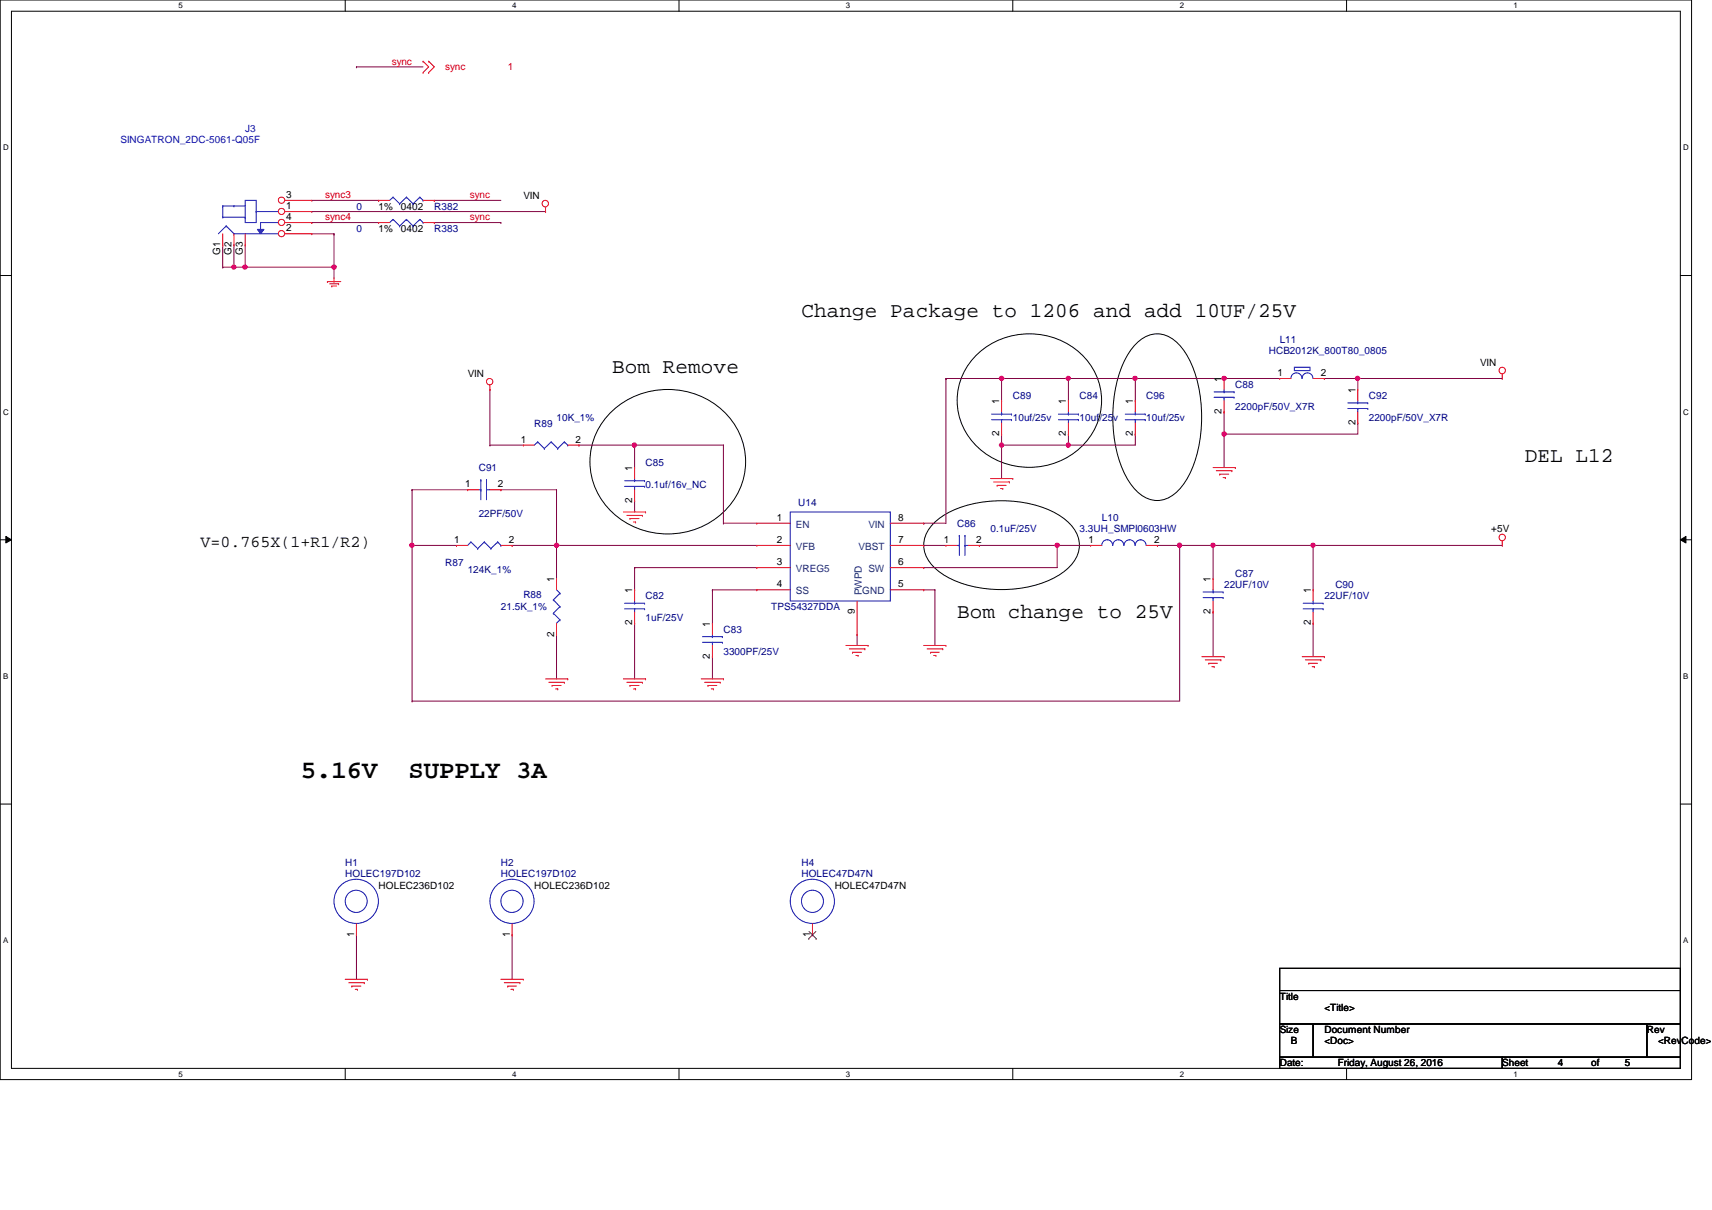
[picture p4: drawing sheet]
<svg xmlns="http://www.w3.org/2000/svg" width="297mm" height="210mm" viewBox="0 0 297 210" stroke-linecap="round" stroke-linejoin="round" font-family="sans-serif">
<path d="M0 0h293.5v187.3h-293.5zM2 1.9h289.5v183.4h-289.5z" fill="none" stroke="#000" stroke-width=".17"/>
<g fill="#fff">
<path d="M30.9 .2h.8v1.5h-.8z"/>
<path d="M30.9 185.5h.8v1.6h-.8z"/>
</g>
<path d="M59.9 0v1.9M59.9 185.3v2" fill="none" stroke="#000" stroke-width=".17"/>
<g fill="#fff">
<path d="M88.9 .2h.7v1.5h-.7z"/>
<path d="M88.9 185.5h.7v1.6h-.7z"/>
</g>
<path d="M117.8 0v1.9M117.8 185.3v2" fill="none" stroke="#000" stroke-width=".17"/>
<g fill="#fff">
<path d="M146.8 .2h.7v1.5h-.7z"/>
<path d="M146.8 185.5h.7v1.6h-.7z"/>
</g>
<path d="M175.7 0v1.9M175.7 185.3v2" fill="none" stroke="#000" stroke-width=".17"/>
<g fill="#fff">
<path d="M204.7 .2h.7v1.5h-.7z"/>
<path d="M204.7 185.5h.7v1.6h-.7z"/>
</g>
<path d="M233.6 0v1.9M233.6 185.3v2" fill="none" stroke="#000" stroke-width=".17"/>
<g fill="#fff">
<path d="M262.6 .2h.8v1.5h-.8z"/>
<path d="M262.6 185.5h.8v1.6h-.8z"/>
<path d="M.5 24.8h1v1.6h-1z"/>
<path d="M292.1 24.8h.9v1.6h-.9z"/>
<path d="M.5 70.7h1v1.5h-1z"/>
<path d="M292.1 70.7h.9v1.5h-.9z"/>
</g>
<path d="M0 47.8h2M291.5 47.8h2" fill="none" stroke="#000" stroke-width=".17"/>
<g fill="#fff">
<path d="M.5 116.5h.9v1.6h-.9z"/>
<path d="M292.1 116.5h.8v1.6h-.8z"/>
</g>
<path d="M0 93.6h2M1 93l1 .6-1 .6zM291.5 93.6l1-.6v1.2zM291.5 93.6h2" fill="none" stroke="#000" stroke-width=".17"/>
<path d="M1 93l1 .6-1 .6zM291.5 93.6l1-.6v1.2z" fill="#000"/>
<g fill="#fff">
<path d="M.5 162.4h.9v1.5h-.9z"/>
<path d="M292.1 162.4h.8v1.5h-.8z"/>
</g>
<path d="M197.4 59.4a4.7 4.7 0 0 1 6.8 0 16 16 0 0 1 4.1 9.6 22.7 22.7 0 0 1-2.7 14.6 6.1 6.1 0 0 1-4.8 3.2 6.1 6.1 0 0 1-4.8-3.2 23.1 23.1 0 0 1-2.5-16.1 15.2 15.2 0 0 1 3.9-8.1zM105.8 71.7a14.1 14.1 0 0 1 21.7 2.1 12.1 12.1 0 0 1-6.1 17.7 13.8 13.8 0 0 1-18.4-7.5 11.9 11.9 0 0 1 2.8-12.3zM169.7 61.3a13.1 13.1 0 0 1 20.2 3.1 11.2 11.2 0 0 1-5.8 15.5 12.9 12.9 0 0 1-17.3-6.5 11 11 0 0 1 2.9-12.1zM161.8 90.9a15.7 15.7 0 0 1 10.3-4 19.9 19.9 0 0 1 11.8 2.5 6.4 6.4 0 0 1 3.4 5.2 6.4 6.4 0 0 1-3.4 5.1 20.9 20.9 0 0 1-20.2 0 6.4 6.4 0 0 1-3.4-5.1 5.3 5.3 0 0 1 1.5-3.7zM0 139.5h2M291.5 139.5h2" fill="none" stroke="#000" stroke-width=".17"/>
<g fill="none" stroke="#800040" stroke-width=".17">
<path d="M173.8 77.2h.1M173.8 77.2v5.8M110.1 98.5h.1M110.1 98.5v3.8M110.1 98.5h21.2M160.3 94.6h.1M160.3 94.6h3.8M110.1 108.1h.1M110.1 108.1v9.7M123.6 113.9h.1M123.6 102.3h.1M123.6 102.3v5.8"/>
<path d="M123.6 113.9v3.9M123.6 102.3h7.7M148.7 110.1h.1M148.7 110.1v1.9"/>
</g>
<circle cx="173.8" cy="77.2" r=".38" fill="#f0f"/>
<circle cx="173.8" cy="77.2" r=".38" fill="none" stroke="#f0f" stroke-width=".17"/>
<path d="M185.4 65.7h.1M185.4 65.7v3.8M96.6 94.6h.1M96.6 94.6v5.8M96.6 94.6h34.7" fill="none" stroke="#800040" stroke-width=".17"/>
<circle cx="96.6" cy="94.6" r=".37" fill="#f0f"/>
<circle cx="96.6" cy="94.6" r=".37" fill="none" stroke="#f0f" stroke-width=".17"/>
<path d="M110.1 77.2h.1M110.1 77.2v3.9M110.1 86.9h.1M110.1 86.9v1.9M96.6 110.1h.1M96.6 110.1v7.7" fill="none" stroke="#800040" stroke-width=".17"/>
<circle cx="110.1" cy="77.2" r=".38" fill="#f0f"/>
<circle cx="110.1" cy="77.2" r=".38" fill="none" stroke="#f0f" stroke-width=".17"/>
<g fill="none" stroke="#800040" stroke-width=".17">
<path d="M110.1 77.2h.1M110.1 77.2h15.4M125.5 77.2h.1M125.5 77.2v13.6M164.1 65.7h.1M164.1 65.7v25.1h-3.8M173.8 65.7h.1M173.8 65.7h11.6M88.9 94.6h.1M88.9 94.6h7.7M125.5 90.8h.1M125.5 90.8h5.8"/>
<path d="M160.3 90.8h.1"/>
</g>
<circle cx="185.3" cy="65.6" r=".37" fill="#f0f"/>
<circle cx="185.3" cy="65.6" r=".37" fill="none" stroke="#f0f" stroke-width=".17"/>
<circle cx="173.8" cy="65.6" r=".37" fill="#f0f"/>
<circle cx="173.8" cy="65.6" r=".37" fill="none" stroke="#f0f" stroke-width=".17"/>
<path d="M183.4 94.6h.1M183.4 94.6h5.8" fill="none" stroke="#800040" stroke-width=".17"/>
<circle cx="183.4" cy="94.6" r=".37" fill="#f0f"/>
<circle cx="183.4" cy="94.6" r=".37" fill="none" stroke="#f0f" stroke-width=".17"/>
<path d="M160.3 98.5h.1M169.9 94.6h.1M169.9 94.6h13.5M183.4 94.6h.1M183.4 94.6v3.9h-23.1M210.5 94.6h.1M210.5 94.6v5.8M160.3 102.3h.1M160.3 102.3h1.9M162.2 102.3h.1M162.2 102.3v9.7" fill="none" stroke="#800040" stroke-width=".17"/>
<circle cx="210.4" cy="94.6" r=".37" fill="#f0f"/>
<circle cx="210.4" cy="94.6" r=".37" fill="none" stroke="#f0f" stroke-width=".17"/>
<path d="M212.4 65.7h.1M212.4 71.5h.1M212.4 75.3h.1M212.4 65.7h9.6M212.4 71.5v3.8M212.4 75.3h23.2M200.8 94.6h.1M200.8 94.6h3.9M210.5 94.6h.1M210.5 94.6h17.3M210.5 106.2h.1M210.5 106.2v7.7" fill="none" stroke="#800040" stroke-width=".17"/>
<circle cx="212.4" cy="75.3" r=".37" fill="#f0f"/>
<circle cx="212.4" cy="75.3" r=".37" fill="none" stroke="#f0f" stroke-width=".17"/>
<path d="M197 65.7h.1M197 65.7h15.4" fill="none" stroke="#800040" stroke-width=".17"/>
<circle cx="212.4" cy="65.6" r=".37" fill="#f0f"/>
<circle cx="212.4" cy="65.6" r=".37" fill="none" stroke="#f0f" stroke-width=".17"/>
<circle cx="196.9" cy="65.6" r=".37" fill="#f0f"/>
<circle cx="196.9" cy="65.6" r=".37" fill="none" stroke="#f0f" stroke-width=".17"/>
<path d="M212.4 75.3h.1M212.4 75.3v5.8M229.8 65.7h.1M229.8 65.7h5.8M235.6 65.7h.1M235.6 73.4h.1M235.6 65.7v1.9M235.6 73.4v1.9M204.7 94.6h.1M204.7 94.6v27" fill="none" stroke="#800040" stroke-width=".17"/>
<circle cx="204.6" cy="94.6" r=".37" fill="#f0f"/>
<circle cx="204.6" cy="94.6" r=".37" fill="none" stroke="#f0f" stroke-width=".17"/>
<path d="M71.5 94.6h.1M71.5 94.6v27M71.5 121.6h.1M71.5 121.6h133.2" fill="none" stroke="#800040" stroke-width=".17"/>
<circle cx="71.5" cy="94.6" r=".37" fill="#f0f"/>
<circle cx="71.5" cy="94.6" r=".37" fill="none" stroke="#f0f" stroke-width=".17"/>
<g fill="none" stroke="#800040" stroke-width=".17">
<path d="M85 67.6h.1M85 77.2h.1M85 67.6v9.6M85 77.2h5.8M100.5 77.2h.1M100.5 77.2h9.6M164.1 65.7h.1M164.1 65.7h9.7M173.8 75.3h.1M173.8 65.7h.1M173.8 65.7v3.8M173.8 75.3v1.9"/>
<path d="M185.4 75.3h.1M185.4 75.3v1.9M71.5 94.6h.1M71.5 85h.1M71.5 94.6h7.7M71.5 85h9.6M71.5 85v9.6M86.9 85h.1M86.9 85h9.7M96.6 85h.1M96.6 85v9.6M204.7 94.6h.1"/>
<path d="M204.7 94.6h5.8M227.8 94.6h.1M227.8 94.6v7.7M227.8 108.1h.1M227.8 108.1v5.8"/>
</g>
<circle cx="204.6" cy="94.6" r=".37" fill="#f0f"/>
<circle cx="204.6" cy="94.6" r=".37" fill="none" stroke="#f0f" stroke-width=".17"/>
<path d="M54.1 38.6h.1M54.1 38.6h11.6M58 46.4h.1M58 46.4v1.9" fill="none" stroke="#800040" stroke-width=".17"/>
<circle cx="58" cy="46.3" r=".37" fill="#f0f"/>
<circle cx="58" cy="46.3" r=".37" fill="none" stroke="#f0f" stroke-width=".17"/>
<path d="M235.6 65.7h.1M235.6 65.7h25" fill="none" stroke="#800040" stroke-width=".17"/>
<circle cx="235.5" cy="65.6" r=".37" fill="#f0f"/>
<circle cx="235.5" cy="65.6" r=".37" fill="none" stroke="#f0f" stroke-width=".17"/>
<path d="M227.8 94.6h.1M227.8 94.6h32.8" fill="none" stroke="#800040" stroke-width=".17"/>
<circle cx="227.8" cy="94.6" r=".37" fill="#f0f"/>
<circle cx="227.8" cy="94.6" r=".37" fill="none" stroke="#f0f" stroke-width=".17"/>
<path d="M54.1 34.8h11.6M65.7 34.8h.1M38.6 46.4h.1M38.6 42.5v3.9M38.6 46.4h2M40.6 46.4h.1M40.6 42.5v3.9M58 40.6h.1M58 40.6v5.8" fill="none" stroke="#800040" stroke-width=".17"/>
<circle cx="40.6" cy="46.3" r=".37" fill="#f0f"/>
<circle cx="40.6" cy="46.3" r=".37" fill="none" stroke="#f0f" stroke-width=".17"/>
<path d="M40.6 46.4h1.9M42.5 46.4h.1M42.5 42.5v3.9" fill="none" stroke="#800040" stroke-width=".17"/>
<circle cx="42.5" cy="46.3" r=".37" fill="#f0f"/>
<circle cx="42.5" cy="46.3" r=".37" fill="none" stroke="#f0f" stroke-width=".17"/>
<g fill="none" stroke="#800040" stroke-width=".17">
<path d="M54.1 36.7h40.6M94.7 36.7h.1M42.5 46.4h15.5M54.1 40.6h3.9M58 46.4h.1M58 40.6h.1M185.4 65.7h.1M185.4 77.2h.1M185.4 65.7h11.6M197 75.3h.1M197 65.7h.1M197 65.7v3.8"/>
<path d="M197 75.3v1.9h-11.6M61.8 162.2h.1M61.8 162.2v7.7M88.9 162.2h.1M88.9 162.2v7.7"/>
</g>
<circle cx="185.3" cy="77.2" r=".38" fill="#f0f"/>
<circle cx="185.3" cy="77.2" r=".38" fill="none" stroke="#f0f" stroke-width=".17"/>
<path d="M61.8 11.6h.1M61.8 11.6h11.6M75.3 34.8h.1M75.3 34.8h11.6M75.3 38.6h11.6M86.9 38.6h.1M173.8 77.2h.1M173.8 77.2h11.6" fill="none" stroke="#800040" stroke-width=".17"/>
<g fill="none" stroke="#f00" stroke-width=".17">
<path d="M73.4 12.6h.1M73.4 10.6h.1M73.4 10.6l1 1-1 1M74.4 12.6h.1M74.4 10.6h.1M74.4 10.6l.9 1-.9 1M94.7 36.7h.1M94.7 35.9v.8M56.8 48.9h.1M56.8 48.9h2.3M57.2 49.2h1.6M57.6 49.6h.1"/>
<path d="M57.6 49.6h.8M58 48.9h.1M58 48.3v.6M58.8 49.2h.1M85 67.6h.1M85 66.8v.8M90.8 77.2h.1M90.8 77.2h1.9M98.5 77.2h2M100.5 77.2h.1M260.6 65.7h.1M260.6 64.9v.8"/>
<path d="M108.2 88.8h3.8M108.8 89.4h2.7M109.3 90h.1M109.3 90h1.6M109.9 90.6h.4M110.3 90.6h.1M111.5 89.4h.1M112 88.8h.1M164.1 94.6h.1M164.1 94.6h2M168 94.6h1.9M169.9 94.6h.1"/>
<path d="M171.9 83h3.8M172.4 83.6h2.7M173 84.2h.1M173 84.2h1.6M173.6 84.8h.4M174 84.8h.1M175.1 83.6h.1M175.7 83h.1M210.5 81.1h3.8M211 81.7h2.7M211.6 82.3h.1M211.6 82.3h1.6"/>
<path d="M212.2 82.8h.4M212.6 82.8h.1M213.7 81.7h.1M214.3 81.1h.1M260.6 94.6h.1M260.6 93.9v.7M94.7 117.8h3.8M95.2 118.4h2.7M95.8 118.9h.1M95.8 118.9h1.6M96.4 119.5h.4M96.8 119.5h.1"/>
<path d="M97.9 118.4h.1M98.5 117.8h.1M108.2 117.8h3.8M108.8 118.4h2.7M109.3 118.9h.1M109.3 118.9h1.6M109.9 119.5h.4M110.3 119.5h.1M111.5 118.4h.1M112 117.8h.1M121.7 117.8h3.8M122.3 118.4h2.7"/>
<path d="M122.8 118.9h.1M122.8 118.9h1.6M123.4 119.5h.4M123.6 108.1h.1M123.6 113.9h.1M123.6 108.1v2M123.6 112v1.9M123.8 119.5h.1M125 118.4h.1M125.5 117.8h.1M146.8 112h3.8M147.4 112.6h2.7"/>
<path d="M147.9 113.2h.1M147.9 113.2h1.6M148.5 113.7h.4M148.9 113.7h.1M150.1 112.6h.1M150.6 112h.1M160.3 112h3.8M160.9 112.6h2.7M161.5 113.2h.1M161.5 113.2h1.5M162 113.7h.4M162.4 113.7h.1"/>
<path d="M163.6 112.6h.1M164.1 112h.1M208.5 113.9h3.9M209.1 114.5h2.7M209.7 115.1h.1M209.7 115.1h1.5M210.3 115.7h.3M210.6 115.7h.1M211.8 114.5h.1M212.4 113.9h.1M225.9 113.9h3.9M226.5 114.5h2.7"/>
<path d="M227.1 115.1h.1M227.1 115.1h1.5M227.7 115.7h.3M228 115.7h.1M229.2 114.5h.1M229.8 113.9h.1M59.9 169.9h3.9M60.5 170.5h2.7M61 171.1h.1M61 171.1h1.6M61.6 171.6h.4M61.8 162.2h.1"/>
<path d="M61.8 160.2v2M62 171.6h.1M63.2 170.5h.1M63.8 169.9h.1M86.9 169.9h3.9M87.5 170.5h2.7M88.1 171.1h.1M88.1 171.1h1.5M88.6 171.6h.5M88.9 162.2h.1M88.9 160.2v2M89.1 171.6h.1"/>
<path d="M90.2 170.5h.1M90.8 169.9h.1"/>
<circle cx="94.6" cy="35.3" r=".56"/>
<circle cx="85" cy="66.2" r=".56"/>
<circle cx="260.6" cy="64.3" r=".56"/>
<circle cx="260.6" cy="93.2" r=".56"/>
</g>
<path d="M222 168h69.5v3.8h-69.5zM222 171.8h69.5v5.8h-69.5zM222 177.6h5.8v5.8h-5.8zM227.8 177.6h57.9v5.8h-57.9zM285.7 177.6h5.8v5.8h-5.8zM222 183.4h38.6v1.9h-38.6zM260.6 183.4h30.9v1.9h-30.9z" fill="none" stroke="#000" stroke-width=".17"/>
<g fill="none" stroke="#00f" stroke-width=".17">
<path d="M93.3 76.7h.1M93.3 76.7l-.6 .5M93.3 76.7l1.1 1.1M94.4 77.8h.1M95.6 76.7h.1M95.6 76.7l-1.2 1.1M95.6 76.7l1.2 1.1M96.8 77.8h.1M97.9 76.7h.1M97.9 76.7l-1.1 1.1M97.9 76.7l.6 .5M98.5 77.2h.1"/>
<path d="M166.1 94.6h.4M166.5 94.6h.1M166.5 92.9h.1M166.5 92.9v3.5M167.4 92.9h.1M167.4 94.6h.1M167.4 94.6h.6M167.4 92.9v3.5M121.9 111.4h3.4M121.9 110.4h3.4M123.6 110.4h.1M123.6 111.4h.1"/>
<path d="M123.6 110.1v.3M123.6 111.4v.6M125.3 111.4h.1M125.3 110.4h.1"/>
<circle cx="61.8" cy="156.4" r="1.92"/>
<circle cx="61.8" cy="156.4" r="3.8"/>
<circle cx="88.8" cy="156.4" r="3.8"/>
<circle cx="88.8" cy="156.4" r="1.93"/>
</g>
<path d="M44.7 39.8h1.1l-.6 .8z" fill="#00f"/>
<g fill="none" stroke="#00f" stroke-width=".17">
<path d="M38.6 35.7h.1M38.6 37.7h.1M38.6 35.7h3.9M38.6 37.7h3.9M38.6 35.7v2M39.2 39.2h.1M39.2 39.2l1.4 1.4M39.2 39.2l-1.3 1.4M40.6 35.7h.1M42.5 34.8h1.9v3.8h-1.9zM42.5 37.7h.1M44.4 36.7h.1"/>
<path d="M44.4 36.7h3.9M44.7 39.8h1.1l-.6 .8zM45.2 39.8h.1M48.3 38.6h.1M48.3 38.6h-3.1v1.2M40.6 40.6h.1M40.6 40.6h7.7M48.3 40.6h.1"/>
</g>
<circle cx="48.9" cy="40.5" r=".55" fill="#fff"/>
<g fill="none" stroke="#f00" stroke-width=".17">
<path d="M49.4 40.6h4.7M54.1 40.6h.1"/>
<circle cx="48.9" cy="40.5" r=".55"/>
</g>
<circle cx="48.9" cy="38.6" r=".55" fill="#fff"/>
<g fill="none" stroke="#f00" stroke-width=".17">
<path d="M49.4 38.6h4.7M54.1 38.6h.1"/>
<circle cx="48.9" cy="38.6" r=".55"/>
</g>
<circle cx="48.9" cy="36.7" r=".55" fill="#fff"/>
<g fill="none" stroke="#f00" stroke-width=".17">
<path d="M49.4 36.7h4.7M54.1 36.7h.1M38.6 42.5h.1M38.6 40.6v1.9M40.6 42.5h.1M40.6 40.6v1.9M42.5 42.5h.1M42.5 40.6v1.9"/>
<circle cx="48.9" cy="36.7" r=".55"/>
</g>
<circle cx="48.9" cy="34.7" r=".55" fill="#fff"/>
<g fill="none" stroke="#f00" stroke-width=".17">
<path d="M49.4 34.8h4.7M54.1 34.8h.1M65.7 38.6h.1M65.7 34.8h.1M65.7 34.8h1.9M65.7 38.6h1.9M73.4 34.8h1.9M73.4 38.6h1.9M75.3 38.6h.1M75.3 34.8h.1M173.8 69.5h.1M173.8 75.3h.1"/>
<path d="M173.8 69.5v2M173.8 73.4v1.9M185.4 69.5h.1M185.4 75.3h.1M185.4 69.5v2M185.4 73.4v1.9M197 69.5h.1M197 75.3h.1M197 69.5v2M197 73.4v1.9M212.4 65.7h.1M212.4 71.5h.1"/>
<path d="M212.4 65.7v1.9M212.4 69.5v2M222 65.7h.1M222 65.7h2M227.8 65.7h2M229.8 65.7h.1M235.6 67.6h.1M235.6 73.4h.1M235.6 67.6v1.9M235.6 71.5v1.9M79.2 94.6h.1M79.2 94.6h1.9"/>
<path d="M81.1 85h.1M81.1 85h2M85 85h1.9M86.9 85h.1M86.9 94.6h2M88.9 94.6h.1M110.1 81.1h.1M110.1 86.9h.1M110.1 81.1v1.9M110.1 85v1.9M131.3 90.8h.1M131.3 94.6h.1"/>
<path d="M131.3 98.5h.1M131.3 94.6h5.8M131.3 90.8h5.8M131.3 98.5h5.8M154.5 94.6h5.8M154.5 90.8h5.8M154.5 98.5h5.8M160.3 98.5h.1M160.3 94.6h.1M160.3 90.8h.1M189.2 94.6h.1M189.2 94.6h2"/>
<path d="M198.9 94.6h1.9M200.8 94.6h.1M96.6 100.4h.1M96.6 110.1h.1M96.6 100.4v1.9M96.6 108.1v2M110.1 102.3h.1M110.1 108.1h.1M110.1 102.3v2M110.1 106.2v1.9M131.3 102.3h.1M131.3 102.3h5.8"/>
<path d="M148.7 110.1h.1M148.7 104.3v5.8M154.5 102.3h5.8M160.3 102.3h.1M210.5 100.4h.1M210.5 106.2h.1M210.5 100.4v1.9M210.5 104.3v1.9M227.8 102.3h.1M227.8 108.1h.1M227.8 102.3v2M227.8 106.2v1.9"/>
<path d="M141 162.2h.1M141 160.2v2"/>
<circle cx="48.9" cy="34.7" r=".55"/>
</g>
<g fill="none" stroke="#00f" stroke-width=".17">
<path d="M68.2 38.1h.1M68.2 34.2h.1M68.2 38.1l-.6 .5M68.2 38.1l1.1 1.1M68.2 34.2l-.6 .6M68.2 34.2l1.1 1.1M69.3 39.2h.1M69.3 35.3h.1M70.5 38.1h.1M70.5 34.2h.1M70.5 38.1l-1.2 1.1M70.5 38.1l1.2 1.1"/>
<path d="M70.5 34.2l-1.2 1.1M70.5 34.2l1.2 1.1M71.7 39.2h.1M71.7 35.3h.1M72.9 38.1h.1M72.9 34.2h.1M72.9 38.1l-1.2 1.1M72.9 38.1l.5 .5M72.9 34.2l-1.2 1.1M72.9 34.2l.5 .6M73.4 38.6h.1M73.4 34.8h.1"/>
<path d="M172 72.8h3.5M172 71.8h3.5M173.8 71.8h.1M173.8 72.8h.1M173.8 71.5v.3M173.8 72.8v.6M175.5 72.8h.1M175.5 71.8h.1M183.6 72.8h3.5M183.6 71.8h3.5M185.4 71.8h.1M185.4 72.8h.1"/>
<path d="M185.4 71.5v.3M185.4 72.8v.6M187.1 72.8h.1M187.1 71.8h.1M195.2 72.8h3.5M195.2 71.8h3.5M197 71.8h.1M197 72.8h.1M197 71.5v.3M197 72.8v.6M198.7 72.8h.1M198.7 71.8h.1"/>
<path d="M210.6 68.9h3.5M210.6 68h3.5M212.4 68h.1M212.4 68.9h.1M212.4 67.6v.4M212.4 68.9v.6M214.1 68.9h.1M214.1 68h.1M224 65.7a.95 .95 0 0 1 .9-1 .95 .95 0 0 1 1 1M224.6 63.7h2.7v.6h-2.7zM225.9 65.7a.93 .93 0 0 1 1-1 .93 .93 0 0 1 .9 1M233.8 70.9h3.5"/>
<path d="M233.8 69.9h3.5M235.6 69.9h.1M235.6 70.9h.1M235.6 69.5v.4M235.6 70.9v.6M237.3 70.9h.1M237.3 69.9h.1M81.7 94h.1M81.7 94l-.6 .6M81.7 94l1.2 1.2M82.9 95.2h.1M83.1 85h.3"/>
<path d="M83.4 85h.1M83.4 83.2h.1M83.4 83.2v3.5M84 94h.1M84 94l-1.1 1.2M84 94l1.2 1.2M84.4 83.2h.1M84.4 85h.1M84.4 85h.6M84.4 83.2v3.5M85.2 95.2h.1M86.4 94h.1"/>
<path d="M86.4 94l-1.2 1.2M86.4 94l.5 .6M86.9 94.6h.1M108.4 84.4h3.4M108.4 83.4h3.4M110.1 83.4h.1M110.1 84.4h.1M110.1 83v.4M110.1 84.4v.6M111.8 84.4h.1M111.8 83.4h.1M137.1 88.8h17.4v15.5h-17.4z"/>
<path d="M191.2 94.6a.93 .93 0 0 1 .9-1 .93 .93 0 0 1 .9 1M193.1 94.6a.95 .95 0 0 1 .9-1 .95 .95 0 0 1 1 1M195 94.6a.95 .95 0 0 1 1-1 .95 .95 0 0 1 .9 1M197 94.6a.93 .93 0 0 1 .9-1 .93 .93 0 0 1 .9 1M96 104.1h.1M96 106.4h.1M96 104.1l1.2 1.1M96 106.4l1.2 1.1M96.6 108.1h.1M96.6 102.3l.6 .6M97.2 102.9h.1M97.2 105.2h.1"/>
<path d="M97.2 107.5h.1M97.2 102.9l-1.2 1.2M97.2 105.2l-1.2 1.2M97.2 107.5l-.6 .6M108.4 105.6h3.4M108.4 104.6h3.4M110.1 104.6h.1M110.1 105.6h.1M110.1 104.3v.3M110.1 105.6v.6M111.8 105.6h.1M111.8 104.6h.1"/>
<path d="M208.7 103.7h3.5M208.7 102.7h3.5M210.5 102.7h.1M210.5 103.7h.1M210.5 102.3v.4M210.5 103.7v.6M212.2 103.7h.1M212.2 102.7h.1M226.1 105.6h3.5M226.1 104.6h3.5M227.8 104.6h.1M227.8 105.6h.1"/>
<path d="M227.8 104.3v.3M227.8 105.6v.6M229.6 105.6h.1M229.6 104.6h.1"/>
<circle cx="140.9" cy="156.4" r="3.8"/>
<circle cx="141" cy="156.4" r="1.92"/>
</g>
<path d="M140.3 162.8h.1M140.4 161.6l1.2 1.2M141.6 161.6l-1.3 1.2M141.6 162.8h.1" fill="none" stroke="#804000" stroke-width=".17"/>
<circle cx="173.8" cy="77.2" r=".38" fill="#f0f"/>
<circle cx="173.8" cy="77.2" r=".38" fill="none" stroke="#f0f" stroke-width=".17"/>
<circle cx="96.6" cy="94.6" r=".37" fill="#f0f"/>
<circle cx="96.6" cy="94.6" r=".37" fill="none" stroke="#f0f" stroke-width=".17"/>
<circle cx="110.1" cy="77.2" r=".38" fill="#f0f"/>
<circle cx="110.1" cy="77.2" r=".38" fill="none" stroke="#f0f" stroke-width=".17"/>
<circle cx="185.3" cy="65.6" r=".37" fill="#f0f"/>
<circle cx="185.3" cy="65.6" r=".37" fill="none" stroke="#f0f" stroke-width=".17"/>
<circle cx="173.8" cy="65.6" r=".37" fill="#f0f"/>
<circle cx="173.8" cy="65.6" r=".37" fill="none" stroke="#f0f" stroke-width=".17"/>
<circle cx="183.4" cy="94.6" r=".37" fill="#f0f"/>
<circle cx="183.4" cy="94.6" r=".37" fill="none" stroke="#f0f" stroke-width=".17"/>
<circle cx="210.4" cy="94.6" r=".37" fill="#f0f"/>
<circle cx="210.4" cy="94.6" r=".37" fill="none" stroke="#f0f" stroke-width=".17"/>
<circle cx="212.4" cy="75.3" r=".37" fill="#f0f"/>
<circle cx="212.4" cy="75.3" r=".37" fill="none" stroke="#f0f" stroke-width=".17"/>
<circle cx="212.4" cy="65.6" r=".37" fill="#f0f"/>
<circle cx="212.4" cy="65.6" r=".37" fill="none" stroke="#f0f" stroke-width=".17"/>
<circle cx="196.9" cy="65.6" r=".37" fill="#f0f"/>
<circle cx="196.9" cy="65.6" r=".37" fill="none" stroke="#f0f" stroke-width=".17"/>
<circle cx="204.6" cy="94.6" r=".37" fill="#f0f"/>
<circle cx="204.6" cy="94.6" r=".37" fill="none" stroke="#f0f" stroke-width=".17"/>
<circle cx="71.5" cy="94.6" r=".37" fill="#f0f"/>
<circle cx="71.5" cy="94.6" r=".37" fill="none" stroke="#f0f" stroke-width=".17"/>
<circle cx="204.6" cy="94.6" r=".37" fill="#f0f"/>
<circle cx="204.6" cy="94.6" r=".37" fill="none" stroke="#f0f" stroke-width=".17"/>
<circle cx="58" cy="46.3" r=".37" fill="#f0f"/>
<circle cx="58" cy="46.3" r=".37" fill="none" stroke="#f0f" stroke-width=".17"/>
<circle cx="235.5" cy="65.6" r=".37" fill="#f0f"/>
<circle cx="235.5" cy="65.6" r=".37" fill="none" stroke="#f0f" stroke-width=".17"/>
<circle cx="227.8" cy="94.6" r=".37" fill="#f0f"/>
<circle cx="227.8" cy="94.6" r=".37" fill="none" stroke="#f0f" stroke-width=".17"/>
<circle cx="40.6" cy="46.3" r=".37" fill="#f0f"/>
<circle cx="40.6" cy="46.3" r=".37" fill="none" stroke="#f0f" stroke-width=".17"/>
<circle cx="42.5" cy="46.3" r=".37" fill="#f0f"/>
<circle cx="42.5" cy="46.3" r=".37" fill="none" stroke="#f0f" stroke-width=".17"/>
<circle cx="185.3" cy="77.2" r=".38" fill="#f0f"/>
<circle cx="185.3" cy="77.2" r=".38" fill="none" stroke="#f0f" stroke-width=".17"/>
<g font-size="4.4">
<text x="52.2" y="134.9">5.16V</text>
<text x="70.9" y="134.9">SUPPLY 3A</text>
</g>
<g font-size="3.6">
<text x="139.1" y="55.1">Change Package to 1206 and add 10UF/25V</text>
<text x="106.2" y="64.7">Bom Remove</text>
<text x="264.5" y="80.1">DEL L12</text>
<text x="166.1" y="107.2">Bom change to 25V</text>
</g>
<text font-size="2.9" x="34.8" y="95">V=0.765X(1+R1/R2)</text>
<g font-size="1.7" fill="#f00">
<text x="68" y="11.2">sync</text>
<text x="77.3" y="12.1">sync</text>
<text x="88.1" y="12.1">1</text>
<text x="56.4" y="34.4">sync3</text>
<text x="81.5" y="34.4">sync</text>
<text x="56.4" y="38.2">sync4</text>
<text x="81.5" y="38.2">sync</text>
</g>
<g font-size="1.7" fill="#00f">
<text x="42.5" y="22.9">J3</text>
<text x="20.9" y="24.8">SINGATRON_2DC-5061-Q05F</text>
</g>
<g font-size="1.7">
<text x="49.7" y="34.3">3</text>
<text x="90.8" y="34.5">VIN</text>
<text x="49.7" y="40.1">2</text>
<text x="49.7" y="38.2">4</text>
<text x="49.7" y="36.3">1</text>
<text x="65.7" y="40.2">1%</text>
<text x="65.7" y="36.4">1%</text>
<text x="69.6" y="40.2">0402</text>
<text x="69.6" y="36.4">0402</text>
<text x="38.2" y="44.2" transform="rotate(-90 38.2 44.2)">G1</text>
<text x="40.2" y="44.2" transform="rotate(-90 40.2 44.2)">G2</text>
<text x="42.1" y="44.2" transform="rotate(-90 42.1 44.2)">G3</text>
<text x="81.1" y="65.3">VIN</text>
<text x="221.7" y="65.2">1</text>
<text x="229.2" y="65.2">2</text>
<text x="256.8" y="63.4">VIN</text>
<text x="173.4" y="70.1" transform="rotate(-90 173.4 70.1)">1</text>
<text x="185" y="70.1" transform="rotate(-90 185 70.1)">1</text>
<text x="196.6" y="70.1" transform="rotate(-90 196.6 70.1)">1</text>
<text x="212" y="71.8" transform="rotate(-90 212 71.8)">2</text>
<text x="212" y="66.2" transform="rotate(-90 212 66.2)">1</text>
<text x="235.2" y="68.2" transform="rotate(-90 235.2 68.2)">1</text>
<text x="90.4" y="76.8">1</text>
<text x="99.9" y="76.8">2</text>
<text x="173.4" y="75.7" transform="rotate(-90 173.4 75.7)">2</text>
<text x="185" y="75.7" transform="rotate(-90 185 75.7)">2</text>
<text x="196.6" y="75.7" transform="rotate(-90 196.6 75.7)">2</text>
<text x="235.2" y="73.8" transform="rotate(-90 235.2 73.8)">2</text>
<text x="109.7" y="81.7" transform="rotate(-90 109.7 81.7)">1</text>
<text x="80.7" y="84.5">1</text>
<text x="86.4" y="84.5">2</text>
<text x="109.7" y="87.3" transform="rotate(-90 109.7 87.3)">2</text>
<text x="78.8" y="94.2">1</text>
<text x="88.3" y="94.2">2</text>
<text x="134.8" y="90.3">1</text>
<text x="134.8" y="94.2">2</text>
<text x="155.8" y="94.2">7</text>
<text x="155.8" y="90.3">8</text>
<text x="163.7" y="94.2">1</text>
<text x="169.4" y="94.2">2</text>
<text x="188.8" y="94.2">1</text>
<text x="200.2" y="94.2">2</text>
<text x="258.7" y="92.4">+5V</text>
<text x="96.1" y="101" transform="rotate(-90 96.1 101)">1</text>
<text x="134.8" y="98">3</text>
<text x="134.8" y="101.9">4</text>
<text x="155.8" y="101.9">5</text>
<text x="155.8" y="98">6</text>
<text x="210.1" y="101" transform="rotate(-90 210.1 101)">1</text>
<text x="109.7" y="102.9" transform="rotate(-90 109.7 102.9)">1</text>
<text x="148.3" y="106.6" transform="rotate(-90 148.3 106.6)">9</text>
<text x="210.1" y="106.6" transform="rotate(-90 210.1 106.6)">2</text>
<text x="227.4" y="102.9" transform="rotate(-90 227.4 102.9)">1</text>
<text x="96.1" y="110.4" transform="rotate(-90 96.1 110.4)">2</text>
<text x="109.7" y="108.5" transform="rotate(-90 109.7 108.5)">2</text>
<text x="123.2" y="108.7" transform="rotate(-90 123.2 108.7)">1</text>
<text x="227.4" y="108.5" transform="rotate(-90 227.4 108.5)">2</text>
<text x="123.2" y="114.3" transform="rotate(-90 123.2 114.3)">2</text>
<text x="65.7" y="154.1">HOLEC236D102</text>
<text x="92.7" y="154.1">HOLEC236D102</text>
<text x="144.8" y="154.1">HOLEC47D47N</text>
<text x="61.4" y="162.6" transform="rotate(-90 61.4 162.6)">1</text>
<text x="88.4" y="162.6" transform="rotate(-90 88.4 162.6)">1</text>
<text x="140.5" y="162.6" transform="rotate(-90 140.5 162.6)">1</text>
<text x="222" y="173.4">Title</text>
<text x="222" y="179.2">Size</text>
<text x="229.8" y="179.2">Document Number</text>
<text x="229.8" y="175.3">&lt;Title&gt;</text>
<text x="285.7" y="179.2">Rev</text>
<text x="222" y="185">Date:</text>
<text x="224" y="181.1">B</text>
<text x="229.8" y="181.1">&lt;Doc&gt;</text>
<text x="232.1" y="185">Friday, August 26, 2016</text>
<text x="260.6" y="185">Sheet</text>
<text x="270.3" y="185">4</text>
<text x="276.1" y="185">of</text>
<text x="281.9" y="185">5</text>
<text x="287.7" y="181.1">&lt;RevCode&gt;</text>
</g>
<g font-size="1.7" fill="#000080">
<text x="61.8" y="40.2">0</text>
<text x="61.8" y="36.4">0</text>
<text x="75.4" y="40.2">R383</text>
<text x="75.4" y="36.4">R382</text>
<text x="222" y="59.5">L11</text>
<text x="220.1" y="61.5">HCB2012K_800T80_0805</text>
<text x="175.7" y="69.2">C89</text>
<text x="187.3" y="69.2">C84</text>
<text x="198.9" y="69.2">C96</text>
<text x="214.3" y="67.3">C88</text>
<text x="214.3" y="71.1">2200pF/50V_X7R</text>
<text x="237.5" y="69.2">C92</text>
<text x="92.7" y="74">R89</text>
<text x="96.6" y="73.1">10K_1%</text>
<text x="175.7" y="73.1">10uf/25v</text>
<text x="187.3" y="73.1">10uf/25v</text>
<text x="198.9" y="73.1">10uf/25v</text>
<text x="237.5" y="73.1">2200pF/50V_X7R</text>
<text x="83.1" y="81.7">C91</text>
<text x="112" y="80.8">C85</text>
<text x="83.1" y="89.7">22PF/50V</text>
<text x="112" y="84.6">0.1uf/16v_NC</text>
<text x="138.5" y="87.7">U14</text>
<text x="166.1" y="91.4">C86</text>
<text x="171.9" y="92.4">0.1uF/25V</text>
<text x="187.3" y="92.4">3.3UH_SMPI0603HW</text>
<text x="191.2" y="90.4">L10</text>
<text x="77.3" y="98.1">R87</text>
<text x="81.1" y="99.3">124K_1%</text>
<text x="214.3" y="100.1">C87</text>
<text x="86.9" y="105.9">21.5K_1%</text>
<text x="90.8" y="103.8">R88</text>
<text x="112" y="103.9">C82</text>
<text x="112" y="107.8">1uF/25V</text>
<text x="133.8" y="105.9">TPS54327DDA</text>
<text x="212.4" y="102">22UF/10V</text>
<text x="229.8" y="103.9">22UF/10V</text>
<text x="231.7" y="102">C90</text>
<text x="125.5" y="109.7">C83</text>
<text x="125.5" y="113.6">3300PF/25V</text>
<text x="59.9" y="150.3">H1</text>
<text x="59.9" y="152.2">HOLEC197D102</text>
<text x="86.9" y="150.3">H2</text>
<text x="86.9" y="152.2">HOLEC197D102</text>
<text x="139.1" y="150.3">H4</text>
<text x="139.1" y="152.2">HOLEC47D47N</text>
</g>
<g font-size="1.7" fill="#004080">
<text x="138.1" y="91.6">EN</text>
<text x="138.1" y="95.4">VFB</text>
<text x="149" y="95.4">VBST</text>
<text x="150.7" y="91.6">VIN</text>
<text x="138.1" y="99.3">VREG5</text>
<text x="150.7" y="99.3">SW</text>
<text x="138.1" y="103.1">SS</text>
<text x="149.5" y="103.3" transform="rotate(-90 149.5 103.3)">PWPD</text>
<text x="149.6" y="103.1">GND</text>
</g>
<g font-size="1.4">
<text x="30.9" y="1.4">5</text>
<text x="88.9" y="1.4">4</text>
<text x="146.8" y="1.4">3</text>
<text x="204.7" y="1.4">2</text>
<text x="262.6" y="1.4">1</text>
<text x=".5" y="26.1">D</text>
<text x="292.1" y="26.1">D</text>
<text x=".5" y="71.9">C</text>
<text x="292.1" y="71.9">C</text>
<text x=".5" y="117.8">B</text>
<text x="292.1" y="117.8">B</text>
<text x=".5" y="163.6">A</text>
<text x="292.1" y="163.6">A</text>
<text x="30.9" y="186.8">5</text>
<text x="88.9" y="186.8">4</text>
<text x="146.8" y="186.8">3</text>
<text x="204.7" y="186.8">2</text>
<text x="262.6" y="186.8">1</text>
</g>
</svg>
